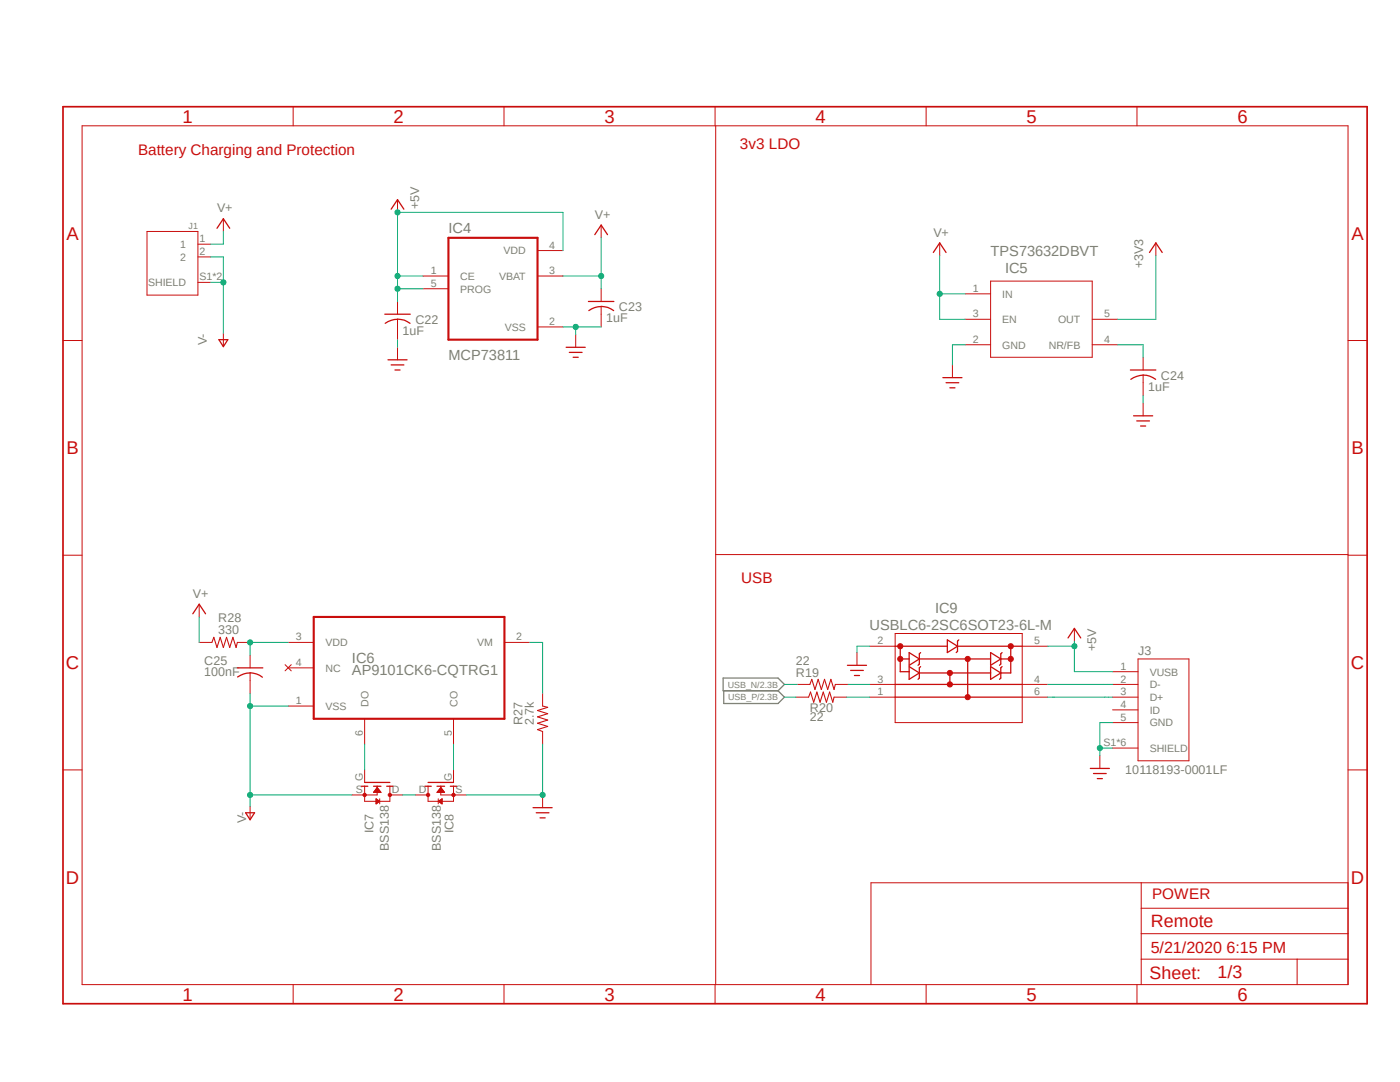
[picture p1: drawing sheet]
<svg xmlns="http://www.w3.org/2000/svg" width="279mm" height="216mm" viewBox="0 0 279 216" stroke-linecap="round" stroke-linejoin="round" font-family="sans-serif">
<path d="M12.1 21l261.1 179.8M273.2 21l-261.1 179.8" fill="none" stroke="#fff" stroke-width=".2"/>
<path d="M144.3 135.3h11l1.2 1.3-1.2 1.2h-11zM144.4 137.8v2.6h10.9l1.2-1.3-1.2-1.3" fill="none" stroke="#7e8075" stroke-width=".25"/>
<g fill="none" stroke="#c90d0c" stroke-width=".2">
<path d="M16.4 25.1h252.6v171.4h-252.6zM58.5 21.3v3.8M79.3 39.8v2.6M100.6 21.3v3.8M142.7 21.3v3.8M142.8 25.1v171.4M184.8 21.3v3.8M226.9 21.3v3.8M29.3 46.2h10.2v12.7h-10.2zM39.5 48.7h2.5M39.5 51.3h2.5M39.5 56.3h2.5"/>
<path d="M44.6 43.6v2.6M84.4 55.1h5.1M84.4 57.6h5.1M107.3 55.1h5.1M107.3 50h5.1M120 44.9v2.6M120 57.6v2.6M187.5 48.5v2.5M192.6 58.6h5.1M197.7 56.1h20.3v15.2h-20.3zM230.7 48.5v2.5M12.6 67.9h3.8"/>
<path d="M44.6 66.5v2.5M79.3 60.2v2.5M79.3 63.7v4.1M79.3 69.3v2.5M107.3 65.2h5.1M114.9 66.8v2.5M120 61.2v4M190.1 72.8v2.6M192.6 68.8h5.1M192.6 63.7h5.1M218 68.8h5.1M218 63.7h5.1"/>
<path d="M228.1 71.3v2.5M228.1 74.8v4.1M269 67.9h3.8M228.1 80.4v2.6M12.6 110.8h3.8M142.8 110.7h126.2M269 110.8h3.8M56.9 132.6l1.2 1.3M57.5 128.2h5.1M57.5 133.3h5.1M58.1 132.6l-1.2 1.3M100.7 128.2h5"/>
<path d="M214.4 125.4v2.5M222 134h5.1M222 136.6h5.1M222 139.1h5.1M227.1 131.5h10.2v20.3h-10.2zM12.6 153.6h3.8M57.5 140.9h5.1M72.8 143.4v5.1M72.8 156.9v3h5v-3M75.3 156.9v1.7h-2.5M75.8 159.4v1M90.5 143.4v5.1"/>
<path d="M219.5 150.8v2.5M222 141.6h5.1M222 144.2h5.1M222 149.3h5.1M269 153.6h3.8M227.8 176.1v20.4M269 176.1h-95.2v20.4M58.5 196.5v3.8M100.6 196.5v3.8M142.7 196.5v3.8M184.8 196.5v3.8M226.9 196.5v3.8"/>
<path d="M227.8 191.4h41.2M227.8 186.3h41.2M227.8 181.2h41.2M258.9 191.4v5.1"/>
</g>
<path d="M12.6 21.3h260.2v179h-260.2z" fill="none" stroke="#c90d0c" stroke-width=".34"/>
<g fill="none" stroke="#c90d0c" stroke-width=".25">
<path d="M43.3 45.6l1.3-2 1.2 2M78.1 41.7l1.2-1.9 1.3 1.9M118.7 46.8l1.3-1.9 1.2 1.9M186.3 50.4l1.2-1.9 1.3 1.9M229.4 50.4l1.3-1.9 1.2 1.9M43.7 67.8h1.8l-.9 1.4zM76.8 62.7h5.1M77.4 71.8h3.8M78.1 72.8h2.5M78.8 73.8h1M79.3 63.7a3.8 3.8 0 0 1 2.5 .8M79.3 63.7a4.4 4.4 0 0 0-2.4 .8"/>
<path d="M113 69.3h3.8M113.6 70.3h2.6M114.4 71.3h1M117.4 60.2h5.1M120 61.1a4 4 0 0 1 2.5 .9M120 61.2a4.1 4.1 0 0 0-2.5 .8M188.2 75.4h3.8M188.8 76.4h2.5M189.6 77.4h1M225.6 73.8h5.1M225.7 75.7a4 4 0 0 1 4.9 0M226.2 83h3.8"/>
<path d="M226.9 84h2.5M227.6 85h1M213.1 127.3l1.3-1.9 1.3 1.9M72.1 156.9h1.3M72.8 156.1h5M74.5 156.9h1.5M77.2 156.9h1.2M217.6 153.3h3.8M218.2 154.3h2.6M219 155.4h1"/>
</g>
<path d="M89.5 47.5h17.8v20.3h-17.8zM62.6 123.1h38.1v20.3h-38.1z" fill="none" stroke="#c90d0c" stroke-width=".42"/>
<circle cx="72.8" cy="158.6" r=".33" fill="#c90d0c"/>
<circle cx="72.8" cy="158.6" r=".33" fill="none" stroke="#c90d0c" stroke-width=".2"/>
<circle cx="77.8" cy="158.6" r=".33" fill="#c90d0c"/>
<g fill="none" stroke="#c90d0c" stroke-width=".2">
<path d="M70.2 158.6h2.6M72.8 153.6v2.5M74.5 158.1h1.5M74.6 158h1.3M74.7 157.9h1.2M74.8 157.8h1M74.8 157.7h.9M74.9 157.6h.8M75 157.6h.6M75 157.5h.6M75.1 159.4l.7 .5-.7 .5M75.1 159.4v1"/>
<path d="M75.1 159.9h.6M75.1 159.8h.5M75.1 159.7h.3M75.1 159.6h.2M75.1 159.5h.1M75.1 159.4v.1M75.1 157.4h.4M75.2 157.3h.2M75.2 157.2h.2M75.3 157.1l.7 1h-1.5zM77.8 158.6h2.5M85.4 156.9v3h5.1v-3"/>
<path d="M87.5 159.4v1M88 156.9v1.7h2.5M75.1 160.4h.1M75.1 160.3h.1M75.1 160.2h.3M75.1 160.1h.4M75.1 160h.5"/>
<circle cx="77.8" cy="158.6" r=".33"/>
</g>
<path d="M84.8 156.9h1.3M85.4 156.1h5.1M87.2 156.9h1.5M89.9 156.9h1.2" fill="none" stroke="#c90d0c" stroke-width=".25"/>
<circle cx="90.5" cy="158.6" r=".33" fill="#c90d0c"/>
<circle cx="90.5" cy="158.6" r=".33" fill="none" stroke="#c90d0c" stroke-width=".2"/>
<circle cx="85.4" cy="158.6" r=".33" fill="#c90d0c"/>
<g fill="none" stroke="#c90d0c" stroke-width=".2">
<path d="M39.8 120.6v2.5M39.8 128.2h2.5M47.4 128.2h2.5M49.9 130.7v2.6M49.9 134.3v4M108.3 138.3v2.6M171 130.2v2.6M173.6 139.1h5M173.6 128.9h5M173.6 136.6h5M178.6 126.4h25.4v17.8h-25.4zM204 139.1h5.1"/>
<path d="M204 128.9h5.1M204 136.6h5.1M82.9 158.6h2.5M87.2 158.1h1.5M87.3 158h1.3M87.4 157.9h1.2M87.5 157.8h1M87.5 159.9h.7M87.5 157.7h.9M87.6 157.6h.8M87.7 159.8h.5M87.7 157.6h.6"/>
<path d="M87.7 157.5h.5M87.8 157.4h.4M87.8 159.7h.4M87.9 157.3h.2M87.9 157.2h.2M88 159.6h.2M88 157.1l.7 1h-1.5zM88.1 159.5h.1M88.2 159.4l-.7 .5 .7 .5M88.2 159.4v1M88.2 159.4l.1 .1M90.5 158.6h2.5"/>
<path d="M90.5 153.6v2.5M108.3 146v2.5M49.9 160.9v2.5M87.7 160h.5M87.8 160.1h.4M87.9 160.2h.3M88.1 160.3h.1M88.2 160.4h.1"/>
<circle cx="85.4" cy="158.6" r=".33"/>
</g>
<path d="M42.3 128.2l.4-1 .6 2 .6-2 .7 2 .6-2 .6 2 .7-2 .6 2 .3-1M108.3 140.9l1 .2-2 .7 2 .6-2 .6 2 .7-2 .6 2 .6-2 .7 1 .4" fill="none" stroke="#c90d0c" stroke-width=".21"/>
<g fill="none" stroke="#c90d0c" stroke-width=".25">
<path d="M38.5 122.5l1.3-1.9 1.2 1.9M47.4 133.3h5.1M47.4 135.1a4 4 0 0 1 5 0M169.1 132.8h3.8M169.8 133.8h2.5M170.5 134.8h1M178.6 128.9h10.5M178.6 136.6h25.4M178.6 139.1h25.4M179.7 131.5h1.7M179.7 128.9v5.1h1.7M181.4 130.2l2.1 1.3-2.1 1.3z"/>
<path d="M181.4 133l2.1 1.3-2.1 1.3zM183.5 131.5h14.2M183.5 134.3h14.2M183.7 130.2l-.2 .3v2l-.3 .3M183.7 133l-.2 .3v2l-.3 .3M189.1 127.7l2 1.2-2 1.3zM189.6 134.3v2.3M191.1 128.9h12.9M191.3 127.7l-.2 .2v2.1l-.3 .2M193.1 131.5v7.6M197.7 130.2l2 1.3-2 1.3zM197.7 133l2 1.3-2 1.3z"/>
<path d="M199.7 131.5h2M200 130.2l-.3 .3v2l-.2 .3M200 133l-.3 .3v2l-.2 .3M201.7 128.9v5.4h-2M49 162.2h1.8l-.9 1.4z"/>
</g>
<circle cx="189.6" cy="136.6" r=".51" fill="#c90d0c"/>
<circle cx="189.6" cy="136.6" r=".51" fill="none" stroke="#c90d0c" stroke-width=".2"/>
<circle cx="193.1" cy="139.1" r=".51" fill="#c90d0c"/>
<circle cx="193.1" cy="139.1" r=".51" fill="none" stroke="#c90d0c" stroke-width=".2"/>
<circle cx="193.1" cy="131.5" r=".51" fill="#c90d0c"/>
<circle cx="193.1" cy="131.5" r=".51" fill="none" stroke="#c90d0c" stroke-width=".2"/>
<circle cx="189.6" cy="134.3" r=".51" fill="#c90d0c"/>
<circle cx="189.6" cy="134.3" r=".51" fill="none" stroke="#c90d0c" stroke-width=".2"/>
<circle cx="201.7" cy="131.5" r=".51" fill="#c90d0c"/>
<circle cx="201.7" cy="131.5" r=".51" fill="none" stroke="#c90d0c" stroke-width=".2"/>
<circle cx="179.7" cy="131.5" r=".51" fill="#c90d0c"/>
<circle cx="179.7" cy="131.5" r=".51" fill="none" stroke="#c90d0c" stroke-width=".2"/>
<circle cx="179.7" cy="128.9" r=".51" fill="#c90d0c"/>
<circle cx="179.7" cy="128.9" r=".51" fill="none" stroke="#c90d0c" stroke-width=".2"/>
<circle cx="201.7" cy="128.9" r=".51" fill="#c90d0c"/>
<g fill="none" stroke="#c90d0c" stroke-width=".2">
<path d="M158.8 139.1h2.6M159.1 136.6h2.5M166.5 139.1h2.5M166.7 136.6h2.5M108.3 158.6v2.6"/>
<circle cx="201.7" cy="128.9" r=".51"/>
</g>
<path d="M106.4 161.2h3.8M107 162.2h2.6M107.8 163.2h1" fill="none" stroke="#c90d0c" stroke-width=".25"/>
<path d="M161.4 139.1l.4-1 .6 2 .6-2 .7 2 .6-2 .6 2 .7-2 .6 2 .3-1M161.6 136.6l.4-1 .6 2 .7-2 .6 2 .6-2 .7 2 .6-2 .7 2 .2-1" fill="none" stroke="#c90d0c" stroke-width=".21"/>
<path d="M112.4 65.2h7.6M114.9 65.2v1.6" fill="none" stroke="#0dab76" stroke-width=".2"/>
<circle cx="114.9" cy="65.2" r=".51" fill="#0dab76"/>
<g fill="none" stroke="#0dab76" stroke-width=".2">
<path d="M79.3 67.8v1.5M192.6 68.8h-2.5v4M228.1 78.9v1.5M219.5 149.3h2.5M222 144.2h-2.5v6.6"/>
<circle cx="114.9" cy="65.2" r=".51"/>
</g>
<circle cx="219.5" cy="149.3" r=".51" fill="#0dab76"/>
<g fill="none" stroke="#0dab76" stroke-width=".2">
<path d="M173.6 128.9h-2.6v1.3M108.3 148.5v10.1h-15.3"/>
<circle cx="219.5" cy="149.3" r=".51"/>
</g>
<circle cx="108.3" cy="158.6" r=".51" fill="#0dab76"/>
<g fill="none" stroke="#0dab76" stroke-width=".2">
<path d="M112.4 55.1h7.6M120 47.5v10.1"/>
<circle cx="108.3" cy="158.6" r=".51"/>
</g>
<circle cx="120" cy="55.1" r=".51" fill="#0dab76"/>
<g fill="none" stroke="#0dab76" stroke-width=".2">
<path d="M187.5 58.6h5.1M187.5 51v12.7h5.1"/>
<circle cx="120" cy="55.1" r=".51"/>
</g>
<circle cx="187.5" cy="58.6" r=".51" fill="#0dab76"/>
<g fill="none" stroke="#0dab76" stroke-width=".2">
<path d="M44.6 46.2v2.5h-2.6M79.3 42.4v15.2h5.1M79.3 55.1h5.1M39.8 123.1v5.1"/>
<circle cx="187.5" cy="58.6" r=".51"/>
</g>
<circle cx="79.3" cy="55.1" r=".51" fill="#0dab76"/>
<g fill="none" stroke="#0dab76" stroke-width=".2">
<path d="M79.3 42.4h33.1v7.6"/>
<circle cx="79.3" cy="55.1" r=".51"/>
</g>
<circle cx="79.3" cy="42.4" r=".51" fill="#0dab76"/>
<g fill="none" stroke="#0dab76" stroke-width=".2">
<path d="M79.3 57.6v2.6"/>
<circle cx="79.3" cy="42.4" r=".51"/>
</g>
<circle cx="79.3" cy="57.6" r=".51" fill="#0dab76"/>
<g fill="none" stroke="#0dab76" stroke-width=".2">
<path d="M209.1 128.9h5.3M214.4 127.9v6.1h7.6"/>
<circle cx="79.3" cy="57.6" r=".51"/>
</g>
<circle cx="214.4" cy="128.9" r=".51" fill="#0dab76"/>
<g fill="none" stroke="#0dab76" stroke-width=".2">
<path d="M42 51.3h2.6v15.2M42 56.3h2.6M230.7 51v12.7h-7.6M223.1 68.8h5v2.5"/>
<circle cx="214.4" cy="128.9" r=".51"/>
</g>
<circle cx="44.6" cy="56.3" r=".51" fill="#0dab76"/>
<g fill="none" stroke="#0dab76" stroke-width=".2">
<path d="M49.9 138.3v22.6M49.9 158.6h20.3M49.9 140.9h7.6"/>
<circle cx="44.6" cy="56.3" r=".51"/>
</g>
<circle cx="49.9" cy="140.9" r=".51" fill="#0dab76"/>
<circle cx="49.9" cy="140.9" r=".51" fill="none" stroke="#0dab76" stroke-width=".2"/>
<circle cx="49.9" cy="158.6" r=".51" fill="#0dab76"/>
<g fill="none" stroke="#0dab76" stroke-width=".2">
<path d="M57.5 128.2h-7.6v2.5M105.7 128.2h2.6v10.1M72.8 148.5v5.1M80.3 158.6h2.6M90.5 148.5v5.1"/>
<circle cx="49.9" cy="158.6" r=".51"/>
</g>
<circle cx="49.9" cy="128.2" r=".51" fill="#0dab76"/>
<g fill="none" stroke="#0dab76" stroke-width=".2">
<path d="M156.5 136.6h2.6M156.5 139.1h2.3M169 139.1h4.6M169.2 136.6h4.4M209.1 136.6h12.9M209.1 139.1h12.9"/>
<circle cx="49.9" cy="128.2" r=".51"/>
</g>
<g font-size="3.7" fill="#c90d0c">
<text x="36.4" y="24.5">1</text>
<text x="78.5" y="24.5">2</text>
<text x="120.6" y="24.5">3</text>
<text x="162.7" y="24.5">4</text>
<text x="204.8" y="24.5">5</text>
<text x="247" y="24.5">6</text>
<text x="13.3" y="47.8">A</text>
<text x="269.7" y="47.8">A</text>
<text x="13.3" y="90.7">B</text>
<text x="269.7" y="90.7">B</text>
<text x="13.2" y="133.5">C</text>
<text x="269.6" y="133.5">C</text>
<text x="13.2" y="176.4">D</text>
<text x="269.6" y="176.4">D</text>
<text x="36.4" y="199.7">1</text>
<text x="78.5" y="199.7">2</text>
<text x="120.6" y="199.7">3</text>
<text x="162.7" y="199.7">4</text>
<text x="204.8" y="199.7">5</text>
<text x="247" y="199.7">6</text>
</g>
<g font-size="3.6" fill="#c90d0c">
<text x="229.7" y="185">Remote</text>
<text x="229.4" y="195.3">Sheet:</text>
<text x="243" y="195.2">1/3</text>
</g>
<text font-size="3.2" fill="#c90d0c" x="229.7" y="190.1">5/21/2020 6:15 PM</text>
<g font-size="3" fill="#c90d0c">
<text x="147.7" y="29.7">3v3 LDO</text>
<text x="27.6" y="30.9">Battery Charging and Protection</text>
<text x="147.9" y="116.2">USB</text>
<text x="229.9" y="179.5">POWER</text>
</g>
<g font-size="2.9" fill="#7e8075">
<text x="89.5" y="46.4">IC4</text>
<text x="197.7" y="51">TPS73632DBVT</text>
<text x="200.6" y="54.6">IC5</text>
<text x="89.5" y="71.8">MCP73811</text>
<text x="173.5" y="125.6">USBLC6-2SC6SOT23-6L-M</text>
<text x="186.6" y="122.4">IC9</text>
<text x="70.2" y="134.7">AP9101CK6-CQTRG1</text>
<text x="70.2" y="132.2">IC6</text>
</g>
<g font-size="2.5" fill="#7e8075">
<text x="83.7" y="41.8" transform="rotate(-90 83.7 41.8)">+5V</text>
<text x="43.3" y="42.4">V+</text>
<text x="118.7" y="43.6">V+</text>
<text x="186.3" y="47.2">V+</text>
<text x="228.1" y="53.6" transform="rotate(-90 228.1 53.6)">+3V3</text>
<text x="82.9" y="64.6">C22</text>
<text x="121" y="64.3">1uF</text>
<text x="123.5" y="62.1">C23</text>
<text x="41.3" y="68.9" transform="rotate(-90 41.3 68.9)">V-</text>
<text x="80.3" y="66.9">1uF</text>
<text x="231.7" y="75.7">C24</text>
<text x="229.2" y="78">1uF</text>
<text x="38.5" y="119.3">V+</text>
<text x="43.6" y="124.2">R28</text>
<text x="43.6" y="126.4">330</text>
<text x="218.7" y="129.9" transform="rotate(-90 218.7 129.9)">+5V</text>
<text x="227.1" y="130.7">J3</text>
<text x="40.8" y="134.9">100nF</text>
<text x="40.8" y="132.6">C25</text>
<text x="158.8" y="132.8">22</text>
<text x="158.8" y="135">R19</text>
<text x="161.6" y="143.9">22</text>
<text x="161.6" y="142.2">R20</text>
<text x="104.3" y="144.7" transform="rotate(-90 104.3 144.7)">R27</text>
<text x="106.5" y="144.7" transform="rotate(-90 106.5 144.7)">2.7k</text>
<text x="224.6" y="154.3">10118193-0001LF</text>
<text x="49.1" y="164.3" transform="rotate(-90 49.1 164.3)">V-</text>
<text x="74.6" y="166.3" transform="rotate(-90 74.6 166.3)">IC7</text>
<text x="90.5" y="166.3" transform="rotate(-90 90.5 166.3)">IC8</text>
<text x="77.6" y="169.8" transform="rotate(-90 77.6 169.8)">BSS138</text>
<text x="88" y="169.8" transform="rotate(-90 88 169.8)">BSS138</text>
</g>
<g font-size="2.1" fill="#7e8075">
<text x="36" y="49.5">1</text>
<text x="36" y="52">2</text>
<text x="39.8" y="48.3">1</text>
<text x="39.8" y="50.9">2</text>
<text x="100.5" y="50.8">VDD</text>
<text x="109.6" y="49.6">4</text>
<text x="29.5" y="57.1">SHIELD</text>
<text x="39.8" y="56">S1*2</text>
<text x="86" y="54.7">1</text>
<text x="86" y="57.2">5</text>
<text x="91.9" y="55.8">CE</text>
<text x="91.9" y="58.4">PROG</text>
<text x="99.6" y="55.8">VBAT</text>
<text x="109.6" y="54.7">3</text>
<text x="194.1" y="58.3">1</text>
<text x="200" y="59.4">IN</text>
<text x="100.8" y="66">VSS</text>
<text x="109.6" y="64.9">2</text>
<text x="194.1" y="63.3">3</text>
<text x="200" y="64.5">EN</text>
<text x="211.2" y="64.5">OUT</text>
<text x="220.3" y="63.3">5</text>
<text x="194.1" y="68.4">2</text>
<text x="200" y="69.6">GND</text>
<text x="209.3" y="69.6">NR/FB</text>
<text x="220.3" y="68.4">4</text>
<text x="59.1" y="127.8">3</text>
<text x="64.9" y="128.9">VDD</text>
<text x="95.2" y="128.9">VM</text>
<text x="103" y="127.8">2</text>
<text x="175.1" y="128.6">2</text>
<text x="206.4" y="128.6">5</text>
<text x="59.1" y="132.9">4</text>
<text x="64.9" y="134">NC</text>
<text x="175.1" y="136.2">3</text>
<text x="206.4" y="136.2">4</text>
<text x="223.6" y="133.6">1</text>
<text x="223.6" y="136.2">2</text>
<text x="229.4" y="134.8">VUSB</text>
<text x="229.4" y="137.3">D-</text>
<text x="59.1" y="140.5">1</text>
<text x="64.9" y="141.6">VSS</text>
<text x="73.5" y="141.1" transform="rotate(-90 73.5 141.1)">DO</text>
<text x="91.3" y="141.1" transform="rotate(-90 91.3 141.1)">CO</text>
<text x="175.1" y="138.7">1</text>
<text x="206.4" y="138.7">6</text>
<text x="223.6" y="138.7">3</text>
<text x="223.6" y="141.3">4</text>
<text x="223.6" y="143.8">5</text>
<text x="229.4" y="139.9">D+</text>
<text x="229.4" y="142.4">ID</text>
<text x="72.4" y="146.9" transform="rotate(-90 72.4 146.9)">6</text>
<text x="90.2" y="146.9" transform="rotate(-90 90.2 146.9)">5</text>
<text x="220.2" y="148.9">S1*6</text>
<text x="229.4" y="144.9">GND</text>
<text x="72.4" y="155.7" transform="rotate(-90 72.4 155.7)">G</text>
<text x="90.2" y="155.7" transform="rotate(-90 90.2 155.7)">G</text>
<text x="229.4" y="150">SHIELD</text>
<text x="71" y="158.3">S</text>
<text x="78.2" y="158.3">D</text>
<text x="83.6" y="158.3">D</text>
<text x="90.9" y="158.3">S</text>
</g>
<g font-size="1.8" fill="#7e8075">
<text x="37.6" y="45.7">J1</text>
<text x="145.2" y="137.2">USB_N/2.3B</text>
<text x="145.3" y="139.7">USB_P/2.3B</text>
</g>
</svg>
